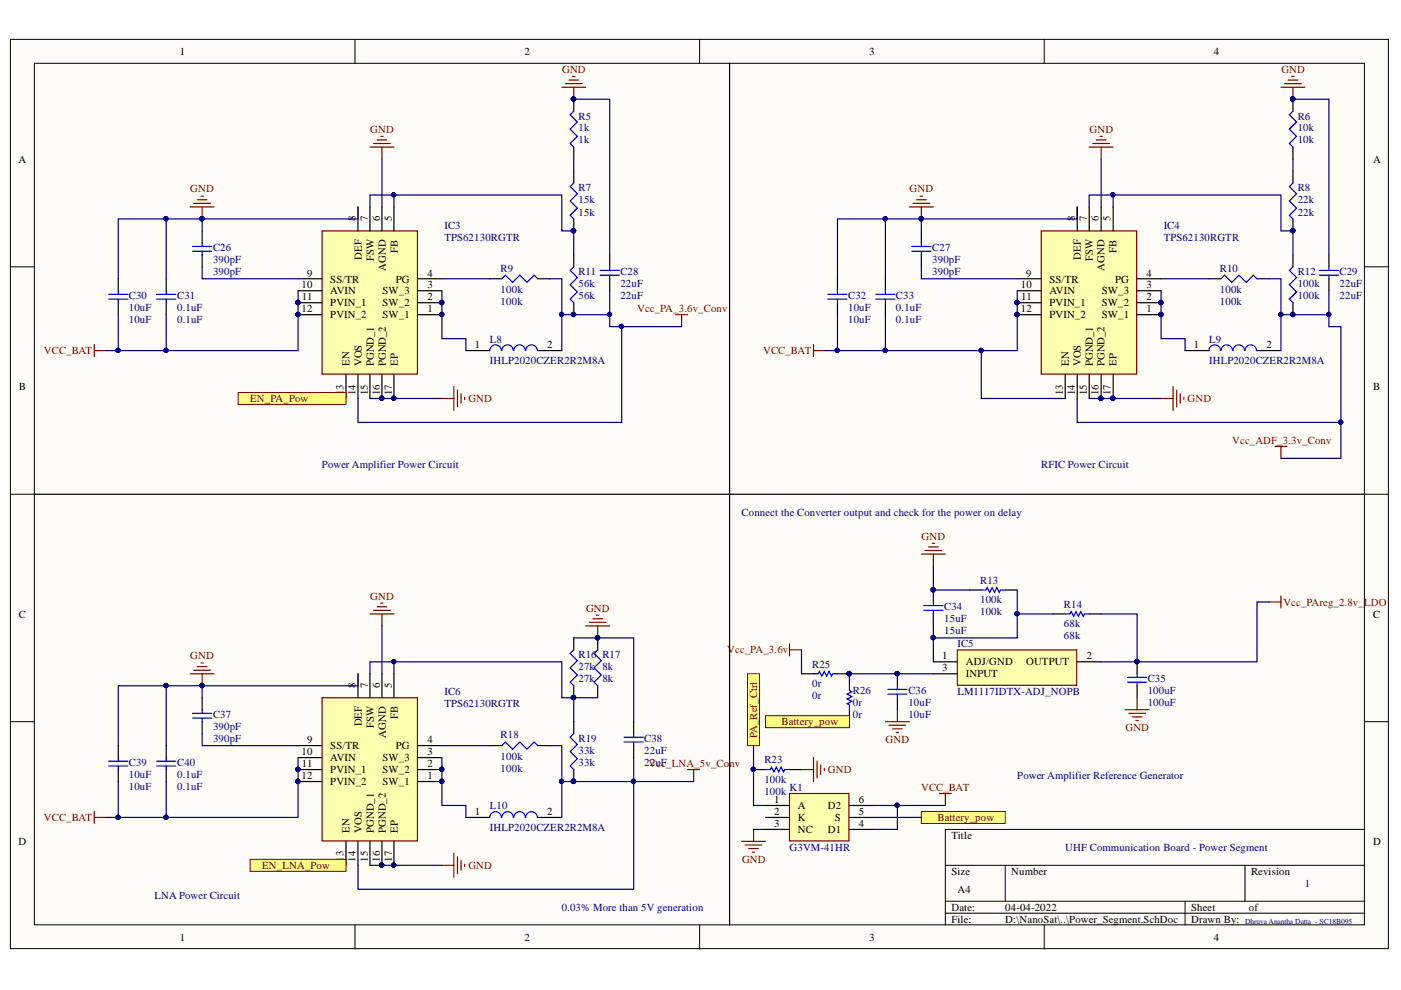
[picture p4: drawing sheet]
<svg xmlns="http://www.w3.org/2000/svg" width="297mm" height="210mm" viewBox="0 0 297 210" stroke-linecap="round" stroke-linejoin="round" font-family="sans-serif">
<g fill="#fffcf8" stroke="#000" stroke-width=".21">
<path d="M2.2 8.3h292.2v192.8h-292.2z"/>
<path d="M7.3 13.4h282v182.7h-282z"/>
</g>
<g fill="none" stroke="#000" stroke-width=".21">
<path d="M75.3 8.3v5.1M148.3 8.3v5.1M221.4 8.3v5.1M2.2 56.6h5.1M289.4 56.6h5.1M2.2 104.8h5.1M289.4 104.8h5.1M2.2 153h5.1M289.4 153h5.1M289.4 175.9h-89v20.3M75.3 196.2v5M148.3 196.2v5"/>
<path d="M200.4 183.5h89M200.4 191.1h89M200.4 193.6h89M213.1 183.5v7.6M221.4 196.2v5M251.3 191.1v5.1M264 183.5v7.6"/>
</g>
<path d="M68.3 49h20.2v30.3h-20.2z" fill="#ffffb0" stroke="#800000" stroke-width=".25"/>
<g fill="none" stroke="#000" stroke-width=".25">
<path d="M121.6 21v2.6M121.6 31.2v2.5M121.6 36.3v2.5M25.1 59.1v2.5M35.2 59.1v2.5M42.9 49v2.5M42.9 54v2.6M63.2 59.1h5.1M75.9 43.9v5.1M78.4 43.9v5.1M81 43.9v5.1M83.5 43.9v5.1"/>
<path d="M88.6 59.1h5.1M103.9 59.1h2.5M114 59.1h2.6M121.6 46.4v2.6M121.6 54v2.6M129.3 54v2.6M129.3 59.1v2.5M25.1 64.2v2.5M35.2 64.2v2.5M63.2 66.7h5.1M63.2 64.2h5.1M63.2 61.6h5.1"/>
<path d="M73.4 79.4v5.1M75.9 79.4v5.1M78.4 79.4v5.1M81 79.4v5.1M83.5 79.4v5.1M88.6 66.7h5.1M88.6 64.2h5.1M88.6 61.6h5.1M98.8 74.3h5.1M114 74.3h5.1M121.6 64.2v2.5"/>
</g>
<g fill="#000080" stroke="#000080" stroke-width=".21">
<circle cx="93.6" cy="66.7" r=".46"/>
<circle cx="93.6" cy="64.1" r=".46"/>
<circle cx="63.1" cy="66.7" r=".46"/>
<circle cx="63.1" cy="64.1" r=".46"/>
<circle cx="83.5" cy="84.4" r=".46"/>
<circle cx="80.9" cy="84.4" r=".46"/>
<circle cx="42.8" cy="46.4" r=".46"/>
<circle cx="121.6" cy="66.7" r=".46"/>
<circle cx="121.6" cy="21" r=".46"/>
<circle cx="121.6" cy="48.9" r=".46"/>
</g>
<g fill="none" stroke="#00f" stroke-width=".25">
<path d="M121.6 23.6l-.7 .7 1.5 1.6-1.5 1.5 1.5 1.5-1.5 1.5 .7 .8M121.6 38.8l-.7 .8 1.5 1.5-1.5 1.5 1.5 1.5-1.5 1.6 .7 .7M40.8 52.3h4.1M40.8 53.3h4.1M42.9 51.5v.8M42.9 53.3v.7M106.4 59.1l.8-.8 1.5 1.6 1.5-1.6 1.5 1.6 1.6-1.6 .7 .8M121.6 56.6l-.7 .7 1.5 1.6-1.5 1.5 1.5 1.5-1.5 1.5 .7 .8M127.2 57.3h4.1M127.2 58.3h4.1M129.3 56.6v.7M129.3 58.3v.8"/>
<path d="M23 62.4h4.1M23 63.4h4.1M25.1 61.6v.8M25.1 63.4v.8M33.2 62.4h4.1M33.2 63.4h4.1M35.2 61.6v.8M35.2 63.4v.8M103.8 74.3a1.23 1.23 0 0 1 1.3-1.2 1.23 1.23 0 0 1 1.2 1.2M106.4 74.3a1.22 1.22 0 0 1 1.2-1.2 1.22 1.22 0 0 1 1.2 1.2M108.9 74.3a1.22 1.22 0 0 1 1.3-1.2 1.22 1.22 0 0 1 1.2 1.2M111.5 74.3a1.23 1.23 0 0 1 1.2-1.2 1.23 1.23 0 0 1 1.2 1.2"/>
</g>
<g fill="none" stroke="#800000" stroke-width=".25">
<path d="M119.1 18.5h5.1M119.9 17.7h3.5M120.6 17h2.1M121.4 16.2h.5M121.6 18.5v2.5M78.4 31.2h5.1M79.2 30.4h3.6M80 29.7h2M80.7 28.9h.5M81 31.2v2.5M40.3 43.9h5.1M41.1 43.1h3.5"/>
<path d="M41.8 42.4h2.1M42.6 41.6h.5M42.9 43.9v2.5M20 73.1v2.5M20 74.3h2.5M93.7 84.5h2.5M96.2 81.9v5.1M97 82.7v3.6M97.8 83.5v2M98.5 84.2v.5"/>
</g>
<path d="M220.8 49h20.2v30.3h-20.2z" fill="#ffffb0" stroke="#800000" stroke-width=".25"/>
<g fill="none" stroke="#000" stroke-width=".25">
<path d="M274.1 21v2.6M274.1 31.2v2.5M274.1 36.3v2.5M177.6 59.1v2.5M187.7 59.1v2.5M195.3 49v2.5M195.3 54v2.6M215.7 59.1h5.1M228.4 43.9v5.1M230.9 43.9v5.1M233.5 43.9v5.1M236 43.9v5.1"/>
<path d="M241.1 59.1h5.1M256.3 59.1h2.6M266.5 59.1h2.5M274.1 46.4v2.6M274.1 54v2.6M281.8 54v2.6M281.8 59.1v2.5M177.6 64.2v2.5M187.7 64.2v2.5M215.7 66.7h5.1M215.7 64.2h5.1M215.7 61.6h5.1"/>
<path d="M225.8 79.4v5.1M228.4 79.4v5.1M230.9 79.4v5.1M233.5 79.4v5.1M236 79.4v5.1M241.1 66.7h5.1M241.1 64.2h5.1M241.1 61.6h5.1M251.3 74.3h5M266.5 74.3h5.1M274.1 64.2v2.5"/>
</g>
<g fill="#000080" stroke="#000080" stroke-width=".21">
<circle cx="246.1" cy="66.7" r=".46"/>
<circle cx="246.1" cy="64.1" r=".47"/>
<circle cx="215.6" cy="66.7" r=".46"/>
<circle cx="215.6" cy="64.1" r=".47"/>
<circle cx="236" cy="84.4" r=".46"/>
<circle cx="233.4" cy="84.4" r=".46"/>
<circle cx="195.3" cy="46.4" r=".46"/>
<circle cx="274.1" cy="66.7" r=".46"/>
<circle cx="274.1" cy="21" r=".46"/>
<circle cx="274.1" cy="48.9" r=".46"/>
</g>
<g fill="none" stroke="#00f" stroke-width=".25">
<path d="M274.1 23.6l-.7 .7 1.5 1.6-1.5 1.5 1.5 1.5-1.5 1.5 .7 .8M274.1 38.8l-.7 .8 1.5 1.5-1.5 1.5 1.5 1.5-1.5 1.6 .7 .7M193.3 52.3h4.1M193.3 53.3h4.1M195.3 51.5v.8M195.3 53.3v.7M258.9 59.1l.7-.8 1.6 1.6 1.5-1.6 1.5 1.6 1.5-1.6 .8 .8M274.1 56.6l-.7 .7 1.5 1.6-1.5 1.5 1.5 1.5-1.5 1.5 .7 .8M279.7 57.3h4.1M279.7 58.3h4.1M281.8 56.6v.7M281.8 58.3v.8"/>
<path d="M175.5 62.4h4.1M175.5 63.4h4.1M177.6 61.6v.8M177.6 63.4v.8M185.7 62.4h4.1M185.7 63.4h4.1M187.7 61.6v.8M187.7 63.4v.8M256.3 74.3a1.23 1.23 0 0 1 1.2-1.2 1.23 1.23 0 0 1 1.3 1.2M258.9 74.3a1.22 1.22 0 0 1 1.2-1.2 1.22 1.22 0 0 1 1.2 1.2M261.4 74.3a1.22 1.22 0 0 1 1.2-1.2 1.22 1.22 0 0 1 1.3 1.2M264 74.3a1.22 1.22 0 0 1 1.2-1.2 1.22 1.22 0 0 1 1.2 1.2"/>
</g>
<g fill="none" stroke="#800000" stroke-width=".25">
<path d="M271.6 18.5h5.1M272.4 17.7h3.5M273.1 17h2M273.9 16.2h.5M274.1 18.5v2.5M230.9 31.2h5.1M231.7 30.4h3.5M232.5 29.7h2M233.2 28.9h.5M233.5 31.2v2.5M192.8 43.9h5.1M193.6 43.1h3.5"/>
<path d="M194.3 42.4h2.1M195.1 41.6h.5M195.3 43.9v2.5M172.5 73.1v2.5M172.5 74.3h2.5M246.2 84.5h2.5M248.7 81.9v5.1M249.5 82.7v3.6M250.2 83.5v2M251 84.2v.5M270.3 94.6h2.6M271.6 94.6v2.6"/>
</g>
<path d="M68.3 147.9h20.2v30.4h-20.2z" fill="#ffffb0" stroke="#800000" stroke-width=".25"/>
<g fill="none" stroke="#000" stroke-width=".25">
<path d="M121.6 135.2v2.6M126.7 135.2v2.6M205.5 125.1h2.6M213.1 125.1h2.6M223.3 130.2h2.5M230.9 130.2h2.6M25.1 158.1v2.5M35.2 158.1v2.5M42.9 147.9v2.6M42.9 153v2.6M63.2 158.1h5.1M75.9 142.9v5"/>
<path d="M78.4 142.9v5M81 142.9v5M83.5 142.9v5M88.6 158.1h5.1M103.9 158.1h2.5M114 158.1h2.6M121.6 145.4v2.5M121.6 153v2.6M126.7 145.4v2.5M134.4 153v2.6M134.4 158.1v2.5M25.1 163.2v2.5"/>
<path d="M35.2 163.2v2.5M63.2 165.7h5.1M63.2 163.2h5.1M63.2 160.6h5.1M73.4 178.4v5.1M75.9 178.4v5.1M78.4 178.4v5.1M81 178.4v5.1M83.5 178.4v5.1M88.6 165.7h5.1M88.6 163.2h5.1M88.6 160.6h5.1"/>
<path d="M98.8 173.3h5.1M114 173.3h5.1M121.6 163.2v2.5"/>
</g>
<g fill="#000080" stroke="#000080" stroke-width=".21">
<circle cx="93.6" cy="165.7" r=".46"/>
<circle cx="93.6" cy="163.1" r=".46"/>
<circle cx="63.1" cy="165.7" r=".46"/>
<circle cx="63.1" cy="163.1" r=".46"/>
<circle cx="83.5" cy="183.4" r=".46"/>
<circle cx="80.9" cy="183.4" r=".46"/>
<circle cx="42.8" cy="145.3" r=".46"/>
<circle cx="121.6" cy="165.7" r=".47"/>
<circle cx="126.7" cy="135.2" r=".46"/>
<circle cx="121.6" cy="147.9" r=".46"/>
</g>
<g fill="none" stroke="#00f" stroke-width=".25">
<path d="M121.6 137.8l-.7 .7 1.5 1.6-1.5 1.5 1.5 1.5-1.5 1.5 .7 .8M126.7 137.8l-.7 .7 1.5 1.6-1.5 1.5 1.5 1.5-1.5 1.5 .7 .8M208.1 125.1h1l.2-.5 .5 1 .5-1 .5 1 .6-1 .5 1 .2-.5h1M225.8 130.2h1.1l.2-.5 .5 1 .5-1 .5 1 .5-1 .6 1 .2-.5h1M40.8 151.2h4.1M40.8 152.3h4.1M42.9 150.5v.7M42.9 152.3v.7M106.4 158.1l.8-.8 1.5 1.6 1.5-1.6 1.5 1.6 1.6-1.6 .7 .8M121.6 155.6l-.7 .7 1.5 1.5-1.5 1.6 1.5 1.5-1.5 1.5 .7 .8M132.3 156.3h4.1M132.3 157.3h4.1"/>
<path d="M134.4 155.6v.7M134.4 157.3v.8M23 161.4h4.1M23 162.4h4.1M25.1 160.6v.8M25.1 162.4v.8M33.2 161.4h4.1M33.2 162.4h4.1M35.2 160.6v.8M35.2 162.4v.8M103.8 173.3a1.23 1.23 0 0 1 1.3-1.2 1.23 1.23 0 0 1 1.2 1.2M106.4 173.3a1.22 1.22 0 0 1 1.2-1.2 1.22 1.22 0 0 1 1.2 1.2"/>
<path d="M108.9 173.3a1.22 1.22 0 0 1 1.3-1.2 1.22 1.22 0 0 1 1.2 1.2M111.5 173.3a1.23 1.23 0 0 1 1.2-1.2 1.23 1.23 0 0 1 1.2 1.2"/>
</g>
<g fill="none" stroke="#800000" stroke-width=".25">
<path d="M195.3 117.5h5.1M196.1 116.7h3.6M196.9 116h2M197.6 115.2h.5M197.9 117.5v2.5M78.4 130.2h5.1M79.2 129.4h3.6M80 128.6h2M80.7 127.9h.5M81 130.2v2.5M124.2 132.7h5.1M124.9 131.9h3.6"/>
<path d="M125.7 131.2h2M126.5 130.4h.5M126.7 132.7v2.5M167.4 136.5v2.6M167.4 137.8h2.5M269 127.6h2.6M271.6 126.4v2.5M40.3 142.9h5.1M41.1 142.1h3.5M41.8 141.3h2.1M42.6 140.6h.5M42.9 142.9v2.5"/>
<path d="M187.7 153h5.1M188.5 153.8h3.5M189.2 154.5h2.1M190 155.3h.5M190.3 150.5v2.5M238.6 150.5h5M239.3 151.2h3.6M240.1 152h2M240.8 152.8h.5M241.1 147.9v2.6M20 172v2.6M20 173.3h2.5"/>
<path d="M145.8 163.2h2.5M147.1 163.2v2.5M93.7 183.5h2.5M96.2 180.9v5.1M97 181.7v3.5M97.8 182.5v2M98.5 183.2v.5"/>
</g>
<path d="M203 137.8h25.3v7.5h-25.3z" fill="#ffffb0" stroke="#800000" stroke-width=".25"/>
<g fill="none" stroke="#000" stroke-width=".25">
<path d="M154.7 13.4v182.8M7.3 104.8h282.1M197.9 125.1v2.5M197.9 130.2v2.5M169.9 142.9h2.6M177.6 142.9h2.5v2.5M180.1 150.5v2.5M190.3 142.9v2.5M190.3 147.9v2.6M197.9 140.3h5.1M197.9 142.9h5.1M228.4 140.3h5.1"/>
<path d="M241.1 140.3v2.6M241.1 145.4v2.5"/>
</g>
<g fill="#000080" stroke="#000080" stroke-width=".21">
<circle cx="241" cy="140.3" r=".46"/>
<circle cx="190.2" cy="142.8" r=".46"/>
<circle cx="197.8" cy="125.1" r=".46"/>
<circle cx="180" cy="142.8" r=".46"/>
</g>
<g fill="none" stroke="#00f" stroke-width=".25">
<path d="M195.9 128.4h4M195.9 129.4h4M197.9 127.6v.8M197.9 129.4v.8M172.5 142.9h1l.2-.5 .6 1 .5-1 .5 1 .5-1 .5 1 .2-.5h1.1M180.1 145.4v1l.5 .3-1 .5 1 .5-1 .5 1 .5-1 .5 .5 .3v1M188.2 146.2h4.1M188.2 147.2h4.1M190.3 145.4v.8M190.3 147.2v.7M239.1 143.6h4M239.1 144.6h4"/>
<path d="M241.1 142.9v.7M241.1 144.6v.8"/>
</g>
<path d="M167.4 168.2h12.6v10.1h-12.6z" fill="#ffffb0" stroke="#800000" stroke-width=".25"/>
<path d="M162.3 170.8h5.1M162.3 173.3h5.1M162.3 175.9h5.1M180.1 170.8h5.1M180.1 173.3h5.1M180.1 175.9h5.1" fill="none" stroke="#000" stroke-width=".25"/>
<path d="M199.2 168.2h2.5M200.4 168.2v2.6" fill="none" stroke="#800000" stroke-width=".25"/>
<g fill="#ffff80" stroke="#800000" stroke-width=".21">
<path d="M162.3 151.7h17.8v2.6h-17.8z" fill-rule="evenodd"/>
<path d="M158.5 142.9h2.5v15.2h-2.5z" fill-rule="evenodd"/>
</g>
<path d="M157.2 178.4h5.1M158 179.2h3.5M158.8 179.9h2M159.8 175.9v2.5M159.5 180.7h.5" fill="none" stroke="#800000" stroke-width=".25"/>
<g fill="#ffff80" stroke="#800000" stroke-width=".21">
<path d="M195.3 172h17.8v2.6h-17.8z" fill-rule="evenodd"/>
<path d="M50.5 83.2h22.9v2.6h-22.9z" fill-rule="evenodd"/>
<path d="M53 182.2h20.4v2.5h-20.4z" fill-rule="evenodd"/>
</g>
<path d="M143.2 66.7h2.6M144.5 66.7v2.6M169.9 163.2h2.6M172.5 160.6v5.1M173.2 161.4v3.5M174 162.2v2M174.8 162.9v.5" fill="none" stroke="#800000" stroke-width=".25"/>
<g fill="none" stroke="#000080" stroke-width=".25">
<path d="M81 33.7v10.2M121.6 21h7.7v33M121.6 33.7v2.6M233.5 33.7v10.2M274.1 21h7.7v33M274.1 33.7v2.6M35.2 46.4v12.7M42.9 56.6v2.5h20.3M42.9 49v-2.6h-17.8v12.7M75.9 43.9v2.5h-33M78.4 43.9v-2.6h40.7v7.7h2.5v5M83.5 41.3v2.6"/>
<path d="M93.7 59.1h10.2M116.6 59.1h2.5v15.2M187.7 46.4v12.7M195.3 56.6v2.5h20.4M195.3 49v-2.6h-17.7v12.7M228.4 43.9v2.5h-33.1M230.9 43.9v-2.6h40.7v7.7h2.5v5M236 41.3v2.6M246.2 59.1h10.1M269 59.1h2.6v15.2M25.1 66.7v7.6M35.2 66.7v7.6"/>
<path d="M63.2 61.6v12.7h-40.7M93.7 61.6v10.2h5.1v2.5M119.1 66.7h10.2M129.3 61.6v7.7h2.5v20.3h-55.9v-5.1M131.8 69.3h12.7M177.6 66.7v7.6M187.7 66.7v7.6M208.1 74.3v10.2h17.7M215.7 61.6v12.7h-40.7M246.2 61.6v10.2h5.1v2.5M271.6 66.7h10.2M281.8 61.6v7.7h2.5v27.9h-12.7"/>
<path d="M78.4 84.5h15.3M228.4 84.5v5.1h55.9M230.9 84.5h15.3M81 132.7v10.2M121.6 135.2h12.8v17.8M169.9 137.8v5.1M197.9 120v5.1h7.6M197.9 132.7v7.6M215.7 125.1v10.1h-17.8M215.7 130.2h7.6M233.5 130.2h7.6v10.1M269 127.6h-2.5v12.7h-33"/>
<path d="M35.2 145.4v12.7M42.9 155.6v2.5h20.3M42.9 147.9v-2.5h-17.8v12.7M75.9 142.9v2.5h-33M78.4 142.9v-2.6h40.7v7.6h2.5M83.5 140.3v2.6M93.7 158.1h10.2M116.6 158.1h2.5v15.2M121.6 147.9v5.1M121.6 147.9h5.1M159.8 158.1v12.7h2.5M180.1 142.9h17.8"/>
<path d="M25.1 165.7v7.6M35.2 165.7v7.6M63.2 160.6v12.7h-40.7M93.7 160.6v10.2h5.1v2.5M119.1 165.7h15.3v22.8h-58.5v-5M134.4 160.6v5.1h12.7M159.8 175.9h2.5M185.2 170.8h15.2M185.2 173.3h10.1M190.3 170.8v5.1h-5.1M78.4 183.5h15.3"/>
</g>
<g fill="#000080" stroke="#000080" stroke-width=".21">
<circle cx="25" cy="74.3" r=".46"/>
<circle cx="35.2" cy="74.3" r=".46"/>
<circle cx="35.2" cy="46.4" r=".46"/>
<circle cx="42.8" cy="46.4" r=".46"/>
<circle cx="93.6" cy="64.1" r=".46"/>
<circle cx="93.6" cy="66.7" r=".46"/>
<circle cx="121.6" cy="21" r=".46"/>
<circle cx="80.9" cy="84.4" r=".46"/>
<circle cx="83.5" cy="84.4" r=".46"/>
<circle cx="83.5" cy="41.3" r=".46"/>
<circle cx="121.6" cy="48.9" r=".46"/>
<circle cx="63.1" cy="66.7" r=".46"/>
<circle cx="63.1" cy="64.1" r=".46"/>
<circle cx="131.8" cy="69.2" r=".46"/>
<circle cx="129.2" cy="66.7" r=".46"/>
<circle cx="177.5" cy="74.3" r=".46"/>
<circle cx="187.7" cy="74.3" r=".46"/>
<circle cx="187.7" cy="46.4" r=".46"/>
<circle cx="195.3" cy="46.4" r=".46"/>
<circle cx="246.1" cy="64.1" r=".47"/>
<circle cx="246.1" cy="66.7" r=".46"/>
<circle cx="274.1" cy="21" r=".46"/>
<circle cx="233.4" cy="84.4" r=".46"/>
<circle cx="236" cy="84.4" r=".46"/>
<circle cx="236" cy="41.3" r=".46"/>
<circle cx="274.1" cy="48.9" r=".46"/>
<circle cx="25" cy="173.3" r=".46"/>
<circle cx="35.2" cy="173.3" r=".46"/>
<circle cx="35.2" cy="145.3" r=".46"/>
<circle cx="42.8" cy="145.3" r=".46"/>
<circle cx="93.6" cy="163.1" r=".46"/>
<circle cx="93.6" cy="165.7" r=".46"/>
<circle cx="126.7" cy="135.2" r=".46"/>
<circle cx="80.9" cy="183.4" r=".46"/>
<circle cx="83.5" cy="183.4" r=".46"/>
<circle cx="83.5" cy="140.3" r=".46"/>
<circle cx="121.6" cy="147.9" r=".46"/>
<circle cx="119" cy="165.7" r=".46"/>
<circle cx="121.6" cy="165.7" r=".47"/>
<circle cx="197.8" cy="125.1" r=".46"/>
<circle cx="215.6" cy="130.1" r=".46"/>
<circle cx="241" cy="140.3" r=".46"/>
<circle cx="197.8" cy="135.2" r=".46"/>
<circle cx="284.2" cy="89.5" r=".46"/>
<circle cx="208" cy="74.3" r=".46"/>
<circle cx="215.6" cy="66.7" r=".46"/>
<circle cx="215.6" cy="64.1" r=".47"/>
<circle cx="281.7" cy="66.7" r=".46"/>
<circle cx="63.1" cy="165.7" r=".46"/>
<circle cx="63.1" cy="163.1" r=".46"/>
<circle cx="134.3" cy="165.7" r=".46"/>
<circle cx="180" cy="142.8" r=".46"/>
<circle cx="190.2" cy="142.8" r=".46"/>
<circle cx="190.2" cy="170.7" r=".46"/>
<circle cx="271.5" cy="66.7" r=".46"/>
<circle cx="274.1" cy="66.7" r=".46"/>
<circle cx="119.1" cy="66.7" r=".46"/>
<circle cx="121.6" cy="66.7" r=".46"/>
<circle cx="159.7" cy="163.1" r=".46"/>
</g>
<path d="M159.8 163.2h2.5M167.4 163.2h2.5" fill="none" stroke="#000" stroke-width=".25"/>
<path d="M162.3 163.2h1l.3-.5 .5 1 .5-1 .5 1 .5-1 .5 1 .3-.5h1" fill="none" stroke="#00f" stroke-width=".25"/>
<g font-size="2.3">
<text x="38.1" y="11.7">1</text>
<text x="111.2" y="11.7">2</text>
<text x="184.3" y="11.7">3</text>
<text x="257.4" y="11.7">4</text>
<text x="3.9" y="34.5">A</text>
<text x="291.1" y="34.5">A</text>
<text x="75.4" y="46.9" transform="rotate(-90 75.4 46.9)">8</text>
<text x="78" y="46.9" transform="rotate(-90 78 46.9)">7</text>
<text x="80.5" y="46.9" transform="rotate(-90 80.5 46.9)">6</text>
<text x="83.1" y="46.9" transform="rotate(-90 83.1 46.9)">5</text>
<text x="227.9" y="46.9" transform="rotate(-90 227.9 46.9)">8</text>
<text x="230.4" y="46.9" transform="rotate(-90 230.4 46.9)">7</text>
<text x="232.9" y="46.9" transform="rotate(-90 232.9 46.9)">6</text>
<text x="235.5" y="46.9" transform="rotate(-90 235.5 46.9)">5</text>
<text x="84.3" y="53.6" transform="rotate(-90 84.3 53.6)">FB</text>
<text x="236.7" y="53.6" transform="rotate(-90 236.7 53.6)">FB</text>
<text x="65.1" y="58.6">9</text>
<text x="70" y="59.9">SS/TR</text>
<text x="76.7" y="55.1" transform="rotate(-90 76.7 55.1)">DEF</text>
<text x="79.3" y="55.4" transform="rotate(-90 79.3 55.4)">FSW</text>
<text x="81.8" y="57.4" transform="rotate(-90 81.8 57.4)">AGND</text>
<text x="83.9" y="59.9">PG</text>
<text x="90.7" y="58.6">4</text>
<text x="217.5" y="58.6">9</text>
<text x="222.5" y="59.9">SS/TR</text>
<text x="229.1" y="55.1" transform="rotate(-90 229.1 55.1)">DEF</text>
<text x="231.7" y="55.4" transform="rotate(-90 231.7 55.4)">FSW</text>
<text x="234.2" y="57.4" transform="rotate(-90 234.2 57.4)">AGND</text>
<text x="236.4" y="59.9">PG</text>
<text x="243.1" y="58.6">4</text>
<text x="63.9" y="61.2">10</text>
<text x="64" y="63.7">11</text>
<text x="70" y="65">PVIN_1</text>
<text x="70" y="62.4">AVIN</text>
<text x="81.1" y="65">SW_2</text>
<text x="81.1" y="62.4">SW_3</text>
<text x="90.7" y="63.7">2</text>
<text x="90.7" y="61.2">3</text>
<text x="216.4" y="61.2">10</text>
<text x="216.5" y="63.7">11</text>
<text x="222.5" y="65">PVIN_1</text>
<text x="222.5" y="62.4">AVIN</text>
<text x="233.6" y="65">SW_2</text>
<text x="233.6" y="62.4">SW_3</text>
<text x="243.1" y="63.7">2</text>
<text x="243.1" y="61.2">3</text>
<text x="63.9" y="66.2">12</text>
<text x="70" y="67.5">PVIN_2</text>
<text x="81.1" y="67.5">SW_1</text>
<text x="90.7" y="66.2">1</text>
<text x="216.4" y="66.2">12</text>
<text x="222.5" y="67.5">PVIN_2</text>
<text x="233.6" y="67.5">SW_1</text>
<text x="243.1" y="66.2">1</text>
<text x="74.1" y="77.6" transform="rotate(-90 74.1 77.6)">EN</text>
<text x="76.7" y="77.6" transform="rotate(-90 76.7 77.6)">VOS</text>
<text x="79.3" y="77.6" transform="rotate(-90 79.3 77.6)">PGND_1</text>
<text x="81.8" y="77.6" transform="rotate(-90 81.8 77.6)">PGND_2</text>
<text x="84.3" y="77.6" transform="rotate(-90 84.3 77.6)">EP</text>
<text x="100.7" y="73.8">1</text>
<text x="116" y="73.8">2</text>
<text x="226.6" y="77.6" transform="rotate(-90 226.6 77.6)">EN</text>
<text x="229.1" y="77.6" transform="rotate(-90 229.1 77.6)">VOS</text>
<text x="231.7" y="77.6" transform="rotate(-90 231.7 77.6)">PGND_1</text>
<text x="234.2" y="77.6" transform="rotate(-90 234.2 77.6)">PGND_2</text>
<text x="236.7" y="77.6" transform="rotate(-90 236.7 77.6)">EP</text>
<text x="253.2" y="73.8">1</text>
<text x="268.5" y="73.8">2</text>
<text x="4" y="82.7">B</text>
<text x="72.8" y="83.7" transform="rotate(-90 72.8 83.7)">1</text>
<text x="72.8" y="82.6" transform="rotate(-90 72.8 82.6)">3</text>
<text x="75.4" y="83.7" transform="rotate(-90 75.4 83.7)">14</text>
<text x="78" y="83.7" transform="rotate(-90 78 83.7)">15</text>
<text x="80.5" y="83.7" transform="rotate(-90 80.5 83.7)">16</text>
<text x="83.1" y="83.7" transform="rotate(-90 83.1 83.7)">17</text>
<text x="225.3" y="83.7" transform="rotate(-90 225.3 83.7)">13</text>
<text x="227.9" y="83.7" transform="rotate(-90 227.9 83.7)">14</text>
<text x="230.4" y="83.7" transform="rotate(-90 230.4 83.7)">15</text>
<text x="232.9" y="83.7" transform="rotate(-90 232.9 83.7)">16</text>
<text x="235.5" y="83.7" transform="rotate(-90 235.5 83.7)">17</text>
<text x="291.1" y="82.7">B</text>
<text x="4" y="130.9">C</text>
<text x="291.1" y="130.9">C</text>
<text x="199.8" y="139.8">1</text>
<text x="199.8" y="142.4">3</text>
<text x="204.8" y="141.1">ADJ/GND</text>
<text x="204.8" y="143.6">INPUT</text>
<text x="217.5" y="141.1">OUTPUT</text>
<text x="230.4" y="139.8">2</text>
<text x="75.4" y="145.9" transform="rotate(-90 75.4 145.9)">8</text>
<text x="78" y="145.9" transform="rotate(-90 78 145.9)">7</text>
<text x="80.5" y="145.9" transform="rotate(-90 80.5 145.9)">6</text>
<text x="83.1" y="145.9" transform="rotate(-90 83.1 145.9)">5</text>
<text x="76.7" y="154" transform="rotate(-90 76.7 154)">DEF</text>
<text x="79.3" y="154.4" transform="rotate(-90 79.3 154.4)">FSW</text>
<text x="84.3" y="152.5" transform="rotate(-90 84.3 152.5)">FB</text>
<text x="63.9" y="160.1">10</text>
<text x="65.1" y="157.6">9</text>
<text x="70" y="161.4">AVIN</text>
<text x="70" y="158.8">SS/TR</text>
<text x="81.1" y="161.4">SW_3</text>
<text x="81.8" y="156.4" transform="rotate(-90 81.8 156.4)">AGND</text>
<text x="83.9" y="158.8">PG</text>
<text x="90.7" y="160.1">3</text>
<text x="90.7" y="157.6">4</text>
<text x="63.9" y="165.2">12</text>
<text x="64" y="162.6">11</text>
<text x="70" y="166.5">PVIN_2</text>
<text x="70" y="164">PVIN_1</text>
<text x="81.1" y="166.5">SW_1</text>
<text x="81.1" y="164">SW_2</text>
<text x="90.7" y="165.2">1</text>
<text x="90.7" y="162.6">2</text>
<text x="100.7" y="172.9">1</text>
<text x="116" y="172.9">2</text>
<text x="164.2" y="170.3">1</text>
<text x="164.2" y="172.9">2</text>
<text x="169.2" y="171.6">A</text>
<text x="175.5" y="171.6">D2</text>
<text x="182.1" y="170.3">6</text>
<text x="182.1" y="172.9">5</text>
<text x="3.9" y="179.2">D</text>
<text x="74.1" y="176.7" transform="rotate(-90 74.1 176.7)">EN</text>
<text x="76.7" y="176.7" transform="rotate(-90 76.7 176.7)">VOS</text>
<text x="79.3" y="176.7" transform="rotate(-90 79.3 176.7)">PGND_1</text>
<text x="81.8" y="176.7" transform="rotate(-90 81.8 176.7)">PGND_2</text>
<text x="84.3" y="176.7" transform="rotate(-90 84.3 176.7)">EP</text>
<text x="164.2" y="175.4">3</text>
<text x="169.2" y="174.1">K</text>
<text x="169.2" y="176.7">NC</text>
<text x="175.5" y="176.7">D1</text>
<text x="177" y="174.1">S</text>
<text x="182.1" y="175.4">4</text>
<text x="201.7" y="177.9">Title</text>
<text x="291.1" y="179.2">D</text>
<text x="72.8" y="182.7" transform="rotate(-90 72.8 182.7)">1</text>
<text x="72.8" y="181.6" transform="rotate(-90 72.8 181.6)">3</text>
<text x="75.4" y="182.7" transform="rotate(-90 75.4 182.7)">14</text>
<text x="78" y="182.7" transform="rotate(-90 78 182.7)">15</text>
<text x="80.5" y="182.7" transform="rotate(-90 80.5 182.7)">16</text>
<text x="83.1" y="182.7" transform="rotate(-90 83.1 182.7)">17</text>
<text x="201.7" y="185.5">Size</text>
<text x="214.4" y="185.5">Number</text>
<text x="265.2" y="185.5">Revision</text>
<text x="203" y="189.3">A4</text>
<text x="201.7" y="193.1">Date:</text>
<text x="201.7" y="195.7">File:</text>
<text x="213.1" y="193.1">04-04-2022</text>
<text x="213.1" y="195.7">D:\NanoSat\..\Power_Segment.SchDoc</text>
<text x="252.6" y="193.1">Sheet</text>
<text x="252.6" y="195.7">Drawn By:</text>
<text x="264.8" y="193.1">of</text>
<text x="38.1" y="199.5">1</text>
<text x="111.2" y="199.5">2</text>
<text x="184.3" y="199.5">3</text>
<text x="257.4" y="199.5">4</text>
</g>
<g font-size="2.3" fill="#800000">
<text x="119.2" y="15.5">GND</text>
<text x="271.7" y="15.5">GND</text>
<text x="78.5" y="28.1">GND</text>
<text x="231" y="28.1">GND</text>
<text x="40.3" y="40.8">GND</text>
<text x="192.8" y="40.8">GND</text>
<text x="135.1" y="66.2">Vcc_PA_3.6v_Conv</text>
<text x="9.3" y="75.1">VCC_BAT</text>
<text x="161.8" y="75.1">VCC_BAT</text>
<text x="53" y="85.2">EN_PA_Pow</text>
<text x="99.3" y="85.2">GND</text>
<text x="251.8" y="85.2">GND</text>
<text x="261.3" y="94.1">Vcc_ADF_3.3v_Conv</text>
<text x="195.4" y="114.5">GND</text>
<text x="78.5" y="127.1">GND</text>
<text x="124.2" y="129.7">GND</text>
<text x="272.1" y="128.4">Vcc_PAreg_2.8v_LDO</text>
<text x="40.3" y="139.8">GND</text>
<text x="154.2" y="138.6">Vcc_PA_3.6v</text>
<text x="165.7" y="153.8">Battery_pow</text>
<text x="238.6" y="155">GND</text>
<text x="160.5" y="156.5" transform="rotate(-90 160.5 156.5)">PA_Ref_Ctrl</text>
<text x="187.8" y="157.6">GND</text>
<text x="175.5" y="164">GND</text>
<text x="195.3" y="167.8">VCC_BAT</text>
<text x="9.3" y="174.1">VCC_BAT</text>
<text x="198.8" y="174.1">Battery_pow</text>
<text x="55.6" y="184.3">EN_LNA_Pow</text>
<text x="99.3" y="184.3">GND</text>
<text x="157.3" y="183">GND</text>
</g>
<g font-size="2.3" fill="#000080">
<text x="122.6" y="25.3">R5</text>
<text x="122.6" y="27.9">1k</text>
<text x="275.1" y="25.3">R6</text>
<text x="275.1" y="27.9">10k</text>
<text x="122.6" y="30.4">1k</text>
<text x="275.1" y="30.4">10k</text>
<text x="122.6" y="40.6">R7</text>
<text x="275.1" y="40.6">R8</text>
<text x="122.6" y="45.7">15k</text>
<text x="122.6" y="43.1">15k</text>
<text x="275.1" y="45.7">22k</text>
<text x="275.1" y="43.1">22k</text>
<text x="45.2" y="53.3">C26</text>
<text x="94.2" y="48.5">IC3</text>
<text x="94.2" y="51">TPS62130RGTR</text>
<text x="197.7" y="53.3">C27</text>
<text x="246.7" y="48.5">IC4</text>
<text x="246.7" y="51">TPS62130RGTR</text>
<text x="45.2" y="58.4">390pF</text>
<text x="45.2" y="55.8">390pF</text>
<text x="106.1" y="57.6">R9</text>
<text x="122.6" y="58.4">R11</text>
<text x="131.5" y="58.4">C28</text>
<text x="197.7" y="58.4">390pF</text>
<text x="197.7" y="55.8">390pF</text>
<text x="258.6" y="57.6">R10</text>
<text x="275.1" y="58.4">R12</text>
<text x="284" y="58.4">C29</text>
<text x="27.3" y="63.4">C30</text>
<text x="27.3" y="66">10uF</text>
<text x="37.6" y="63.4">C31</text>
<text x="37.6" y="66">0.1uF</text>
<text x="106.1" y="64.7">100k</text>
<text x="106.1" y="62.2">100k</text>
<text x="122.6" y="63.4">56k</text>
<text x="122.6" y="60.9">56k</text>
<text x="131.5" y="63.4">22uF</text>
<text x="131.5" y="60.9">22uF</text>
<text x="179.8" y="63.4">C32</text>
<text x="179.8" y="66">10uF</text>
<text x="190" y="63.4">C33</text>
<text x="190" y="66">0.1uF</text>
<text x="258.6" y="64.7">100k</text>
<text x="258.6" y="62.2">100k</text>
<text x="275.1" y="63.4">100k</text>
<text x="275.1" y="60.9">100k</text>
<text x="284" y="63.4">22uF</text>
<text x="284" y="60.9">22uF</text>
<text x="27.3" y="68.5">10uF</text>
<text x="37.6" y="68.5">0.1uF</text>
<text x="179.8" y="68.5">10uF</text>
<text x="190" y="68.5">0.1uF</text>
<text x="103.9" y="72.7">L8</text>
<text x="103.9" y="77.1">IHLP2020CZER2R2M8A</text>
<text x="256.4" y="72.7">L9</text>
<text x="256.4" y="77.1">IHLP2020CZER2R2M8A</text>
<text x="68.3" y="99.2">Power Amplifier Power Circuit</text>
<text x="220.8" y="99.2">RFIC Power Circuit</text>
<text x="157.2" y="109.4">Connect the Converter output and check for the power on delay</text>
<text x="207.8" y="123.9">R13</text>
<text x="200.2" y="129.4">C34</text>
<text x="200.2" y="132">15uF</text>
<text x="207.8" y="130.4">100k</text>
<text x="207.8" y="127.9">100k</text>
<text x="225.6" y="128.9">R14</text>
<text x="200.2" y="134.5">15uF</text>
<text x="203" y="137.3">IC5</text>
<text x="225.6" y="135.5">68k</text>
<text x="225.6" y="133">68k</text>
<text x="122.6" y="139.6">R16 R17</text>
<text x="122.6" y="142.1">27k 8k</text>
<text x="172.2" y="141.6">R25</text>
<text x="94.2" y="147.4">IC6</text>
<text x="94.2" y="150">TPS62130RGTR</text>
<text x="122.6" y="144.6">27k 8k</text>
<text x="172.2" y="148.2">0r</text>
<text x="172.2" y="145.6">0r</text>
<text x="180.8" y="147.2">R26</text>
<text x="180.8" y="149.7">0r</text>
<text x="192.6" y="147.2">C36</text>
<text x="192.6" y="149.7">10uF</text>
<text x="203" y="147.4">LM1117IDTX-ADJ_NOPB</text>
<text x="243.3" y="149.7">100uF</text>
<text x="243.3" y="144.6">C35</text>
<text x="243.3" y="147.2">100uF</text>
<text x="45.2" y="152.2">C37</text>
<text x="45.2" y="154.8">390pF</text>
<text x="180.8" y="152.2">0r</text>
<text x="192.6" y="152.2">10uF</text>
<text x="45.2" y="157.3">390pF</text>
<text x="106.1" y="156.5">R18</text>
<text x="106.1" y="161.1">100k</text>
<text x="122.6" y="157.3">R19</text>
<text x="122.6" y="159.8">33k</text>
<text x="136.6" y="157.3">C38</text>
<text x="136.6" y="159.8">22uF</text>
<text x="162.1" y="161.9">R23</text>
<text x="27.3" y="167.5">10uF</text>
<text x="27.3" y="162.4">C39</text>
<text x="27.3" y="165">10uF</text>
<text x="37.6" y="167.5">0.1uF</text>
<text x="37.6" y="162.4">C40</text>
<text x="37.6" y="165">0.1uF</text>
<text x="106.1" y="163.7">100k</text>
<text x="122.6" y="162.4">33k</text>
<text x="136.6" y="162.4">2Vcc_LNA_5v_Conv</text>
<text x="137.8" y="162.4">2uF</text>
<text x="162.1" y="166">100k</text>
<text x="167.4" y="167.8">K1</text>
<text x="215.7" y="165.2">Power Amplifier Reference Generator</text>
<text x="103.9" y="171.6">L10</text>
<text x="162.1" y="168.5">100k</text>
<text x="103.9" y="176.1">IHLP2020CZER2R2M8A</text>
<text x="167.4" y="180.5">G3VM-41HR</text>
<text x="225.8" y="180.5">UHF Communication Board - Power Segment</text>
<text x="32.7" y="190.6">LNA Power Circuit</text>
<text x="276.7" y="188.1">1</text>
<text x="119.1" y="193.1">0.03% More than 5V generation</text>
</g>
<text font-size="1.6" fill="#000080" x="264" y="195.8">Dhruva Anantha Datta - SC18B095</text>
</svg>
